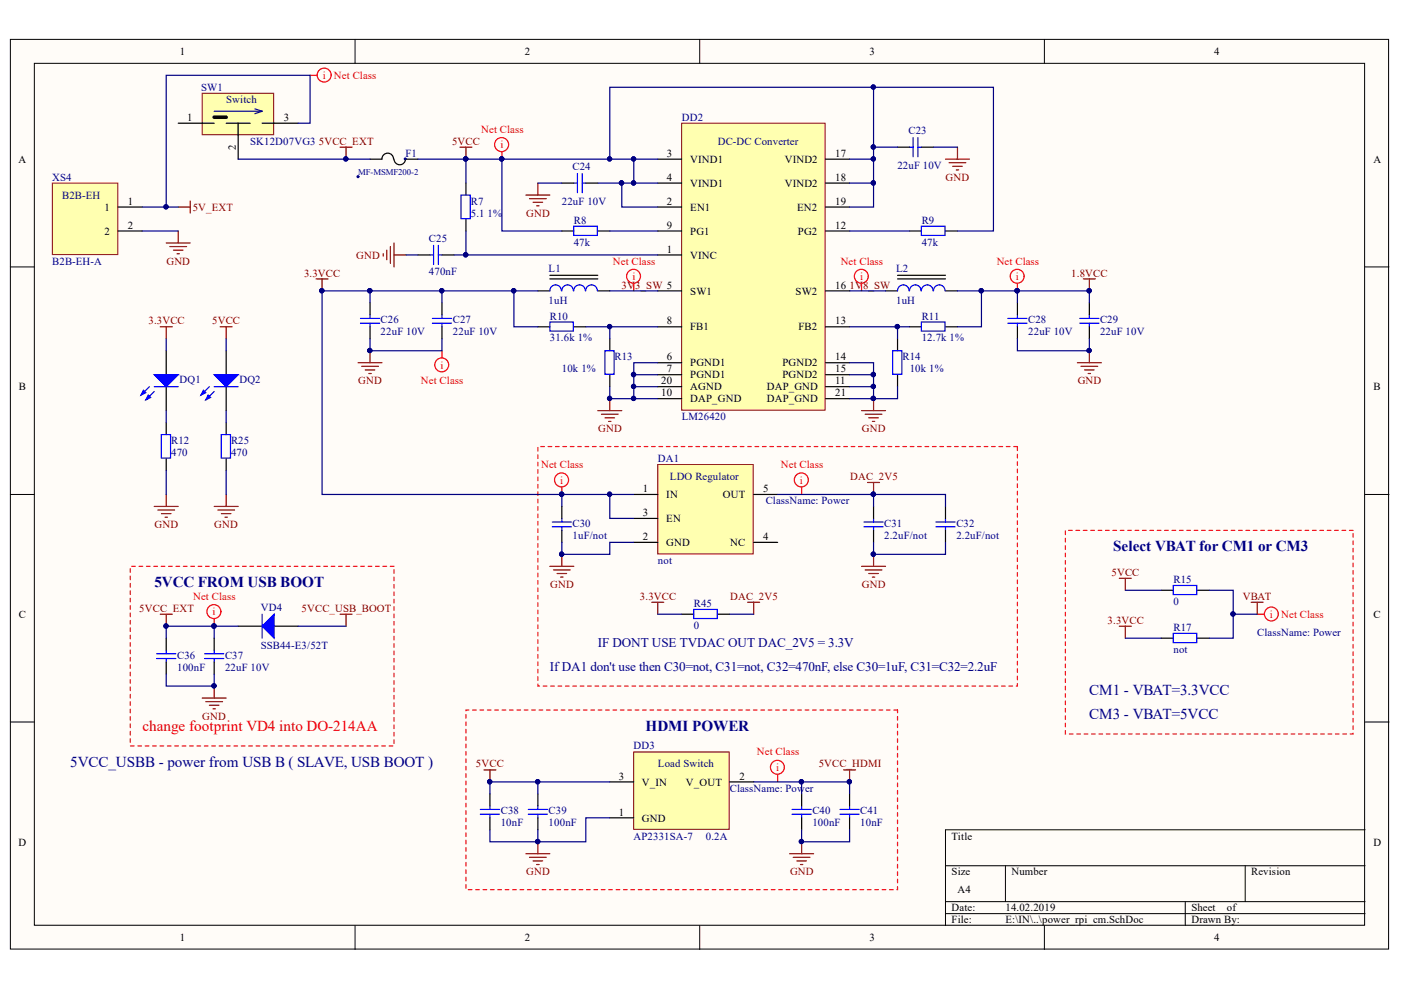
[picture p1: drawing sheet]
<svg xmlns="http://www.w3.org/2000/svg" width="297mm" height="210mm" viewBox="0 0 297 210" stroke-linecap="round" stroke-linejoin="round" font-family="sans-serif">
<g fill="#fffcf8" stroke="#000" stroke-width=".21">
<path d="M2.2 8.4h292.2v192.8h-292.2z"/>
<path d="M7.3 13.4h282v182.8h-282z"/>
</g>
<g fill="none" stroke="#000" stroke-width=".21">
<path d="M75.3 8.4v5M148.4 8.4v5M221.4 8.4v5M2.2 56.6h5.1M289.4 56.6h5.1M2.2 104.8h5.1M289.4 104.8h5.1M2.2 153.1h5.1M289.4 153.1h5.1M289.4 175.9h-88.9v20.3M75.3 196.2v5.1M148.4 196.2v5.1"/>
<path d="M200.5 183.6h88.9M200.5 191.2h88.9M200.5 193.7h88.9M213.2 183.6v7.6M221.4 196.2v5.1M251.3 191.2v5M264 183.6v7.6"/>
</g>
<path d="M11.1 38.8h13.9v15.2h-13.9z" fill="#ffffb0" stroke="#800000" stroke-width=".21"/>
<path d="M25.1 43.9h5.1M25.1 49h5.1" fill="none" stroke="#000" stroke-width=".25"/>
<path d="M144.5 26.1h30.4v60.9h-30.4z" fill="#ffffb0" stroke="#800000" stroke-width=".21"/>
<g fill="none" stroke="#000" stroke-width=".25">
<path d="M98.8 38.8v2.6M119.1 38.8h2.6M124.2 38.8h2.5M139.5 33.7h5M139.5 38.8h5M175 33.7h5.1M175 38.8h5.1M190.3 31.2h2.5M195.4 31.2h2.5M88.6 54.1h2.6M93.7 54.1h2.5M98.8 46.4v2.6"/>
<path d="M119.1 49h2.6M126.7 49h2.6M139.5 54.1h5M139.5 43.9h5M139.5 49h5M175 43.9h5.1M175 49h5.1M192.8 49h2.6M200.5 49h2.5M35.2 74.4v5M78.5 64.2v2.6M78.5 69.3v2.5"/>
<path d="M93.7 64.2v2.6M93.7 69.3v2.5M114 69.3h2.6M121.7 69.3h2.5M129.3 71.8v2.6M129.3 79.4v2.6M139.5 61.7h5M139.5 76.9h5M139.5 79.4h5M139.5 69.3h5M175 61.7h5.1M175 76.9h5.1"/>
<path d="M175 79.4h5.1M175 69.3h5.1M190.3 71.8v2.6M190.3 79.4v2.6M192.8 69.3h2.6M200.5 69.3h2.5M215.7 64.2v2.6M215.7 69.3v2.5M231 64.2v2.6M231 69.3v2.5M35.2 82v5.1M139.5 84.5h5"/>
<path d="M139.5 82h5M175 84.5h5.1M175 82h5.1"/>
</g>
<g fill="none" stroke="#00f" stroke-width=".25">
<path d="M121.7 38.8h.7M122.4 36.8v4.1M123.4 36.8v4.1M123.4 38.8h.8M192.8 31.2h.8M193.6 29.2v4M194.6 29.2v4M194.6 31.2h.8M91.2 54.1h.7M91.9 52v4.1M92.9 52v4.1M92.9 54.1h.8"/>
<path d="M97.7 41.4h2v5h-2zM121.6 48h5v1.9h-5zM195.4 48h5v1.9h-5zM76.4 67.5h4.1M76.4 68.5h4.1M78.5 66.8v.7M78.5 68.5v.8M91.7 67.5h4M91.7 68.5h4M93.7 66.8v.7M93.7 68.5v.8M116.6 68.3h5v1.9h-5z"/>
<path d="M128.2 74.4h2v4.9h-2zM189.3 74.4h1.9v4.9h-1.9zM195.4 68.3h5v1.9h-5zM213.7 67.5h4M213.7 68.5h4M215.7 66.8v.7M215.7 68.5v.8M228.9 67.5h4.1M228.9 68.5h4.1M231 66.8v.7M231 68.5v.8"/>
</g>
<g fill="none" stroke="#800000" stroke-width=".25">
<path d="M72.1 31.2h2.5M73.4 31.2v2.5M97.5 31.2h2.6M98.8 31.2v2.5M114 38.8v2.6M200.5 33.7h5M201.2 34.5h3.6M202 35.3h2M202.7 36h.6M203 31.2v2.5M35.2 51.5h5.1M36 52.3h3.6"/>
<path d="M36.8 53h2M37.5 53.8h.5M37.8 49v2.5M67 59.1h2.6M68.3 59.1v2.6M111.5 41.4h5.1M112.3 42.1h3.5M113 42.9h2.1M113.8 43.6h.5M229.7 59.1h2.5M231 59.1v2.6M75.9 76.9h5.1"/>
<path d="M76.7 77.7h3.5M77.4 78.4h2.1M78.2 79.2h.5M78.5 74.4v2.5M228.4 76.9h5.1M229.2 77.7h3.5M229.9 78.4h2.1M230.7 79.2h.5M231 74.4v2.5M126.7 87.1h5.1M127.5 87.8h3.6M128.3 88.6h2"/>
<path d="M129 89.3h.5M129.3 84.5v2.6M182.7 87.1h5.1M183.4 87.8h3.6M184.2 88.6h2M185 89.3h.5M185.2 84.5v2.6"/>
</g>
<g fill="#000080" stroke="#000080" stroke-width=".21">
<circle cx="129.2" cy="84.5" r=".46"/>
<circle cx="185.2" cy="84.5" r=".46"/>
<circle cx="68.2" cy="61.6" r=".47"/>
<circle cx="230.9" cy="61.6" r=".46"/>
<circle cx="230.9" cy="74.3" r=".46"/>
<circle cx="78.4" cy="74.3" r=".46"/>
<circle cx="73.3" cy="33.7" r=".46"/>
<circle cx="98.7" cy="33.7" r=".46"/>
</g>
<path d="M32.7 79.4h5.1l-2.6 2.6z" fill="#00f"/>
<path d="M32.7 79.4h5.1l-2.6 2.6zM31.7 82l-1.8 1.8M32.7 83l-1.8 1.8" fill="none" stroke="#00f" stroke-width=".25"/>
<path d="M31.4 83.8l.5 .5-1 .5z" fill="#00f"/>
<path d="M31.4 83.8l.5 .5-1 .5z" fill="none" stroke="#00f" stroke-width=".25"/>
<path d="M30.4 82.7l.5 .6-1 .5z" fill="#00f"/>
<path d="M30.4 82.7l.5 .6-1 .5zM32.7 82h5.1M34.2 92.1h2v5h-2z" fill="none" stroke="#00f" stroke-width=".25"/>
<path d="M35.2 89.6v2.5M35.2 97.2v2.6" fill="none" stroke="#000" stroke-width=".25"/>
<path d="M32.7 107.4h5.1M33.5 108.1h3.5M34.2 108.9h2.1M35 109.7h.5M35.2 104.8v2.6" fill="none" stroke="#800000" stroke-width=".25"/>
<path d="M139.5 98.5h20.2v19h-20.2z" fill="#ffffb0" stroke="#800000" stroke-width=".21"/>
<g fill="none" stroke="#000" stroke-width=".25">
<path d="M134.4 104.8h5.1M134.4 115h5.1M134.4 109.9h5.1M159.8 104.8h5.1M159.8 115h5.1M185.2 107.4v2.5M185.2 112.5v2.5M35.2 135.3v2.5M246.2 125.2h2.6M246.2 135.3h2.6M253.8 125.2h2.6M253.8 135.3h2.6"/>
<path d="M35.2 140.4v2.5"/>
</g>
<g fill="none" stroke="#800000" stroke-width=".25">
<path d="M34 69.3h2.5M35.2 69.3v2.5M119.1 117.5v2.6M183.9 102.3h2.6M185.2 102.3v2.5M185.2 117.5v2.6M116.6 120.1h5.1M117.3 120.8h3.6M118.1 121.6h2M118.9 122.4h.5M182.7 120.1h5.1M183.4 120.8h3.6"/>
<path d="M184.2 121.6h2M185 122.4h.5M237.3 122.6h2.6M237.3 132.8h2.6M238.6 122.6v2.6M238.6 132.8v2.5M265.3 127.7h2.5M266.5 127.7v2.5M42.9 148h5.1M43.6 148.8h3.6M44.4 149.5h2M45.2 150.3h.5"/>
<path d="M45.4 145.5v2.5"/>
</g>
<g fill="#000080" stroke="#000080" stroke-width=".21">
<circle cx="119.1" cy="117.5" r=".46"/>
<circle cx="185.2" cy="117.5" r=".46"/>
<circle cx="185.2" cy="104.8" r=".46"/>
<circle cx="45.4" cy="145.4" r=".46"/>
</g>
<path d="M183.2 111.7h4M183.2 110.7h4M185.2 109.9v.8M185.2 111.7v.8M33.2 138.6h4.1M33.2 139.6h4.1M35.2 137.8v.8M35.2 139.6v.8M248.8 124.1h4.9v2h-4.9zM248.8 134.3h4.9v1.9h-4.9z" fill="none" stroke="#00f" stroke-width=".25"/>
<path d="M286.9 112.5h-61v43.1h61v-43.1M83.5 120.1h-55.9v38.1h55.9v-38.1" fill="none" stroke="#ee0e22" stroke-width=".25" stroke-dasharray=".8 .8"/>
<path d="M134.3 159.4h20.3v16.4h-20.3z" fill="#ffffb0" stroke="#800000" stroke-width=".21"/>
<g fill="none" stroke="#000" stroke-width=".25">
<path d="M48 74.4v5M48 82v5.1M103.9 168.3v2.6M103.9 173.4v2.5M114 168.3v2.6M114 173.4v2.5M129.3 173.4h5.1M129.3 165.8h5.1M154.7 165.8h5.1M170 168.3v2.6M170 173.4v2.5M180.1 168.3v2.6"/>
<path d="M180.1 173.4v2.5"/>
</g>
<g fill="none" stroke="#00f" stroke-width=".25">
<path d="M101.8 171.6h4.1M101.8 172.6h4.1M103.9 170.9v.7M103.9 172.6v.8M112 171.6h4.1M112 172.6h4.1M114 170.9v.7M114 172.6v.8M167.9 171.6h4.1M167.9 172.6h4.1M170 170.9v.7M170 172.6v.8"/>
<path d="M178.1 171.6h4.1M178.1 172.6h4.1M180.1 170.9v.7M180.1 172.6v.8"/>
</g>
<g fill="none" stroke="#800000" stroke-width=".25">
<path d="M34 130.2h2.5M35.2 130.2v2.6M72.1 130.2h2.5M73.4 130.2v2.6M102.6 163.2h2.5M103.9 163.2v2.6M114 178.5v2.5M170 178.5v2.5M178.9 163.2h2.5M180.1 163.2v2.6M111.5 181h5.1M112.3 181.8h3.5"/>
<path d="M113 182.5h2.1M113.8 183.3h.5M167.4 181h5.1M168.2 181.8h3.5M168.9 182.5h2.1M169.7 183.3h.5"/>
</g>
<g fill="#000080" stroke="#000080" stroke-width=".21">
<circle cx="114" cy="178.4" r=".46"/>
<circle cx="169.9" cy="178.4" r=".46"/>
<circle cx="180.1" cy="165.7" r=".46"/>
<circle cx="103.8" cy="165.7" r=".46"/>
<circle cx="35.2" cy="132.7" r=".46"/>
</g>
<path d="M45.4 79.4h5.1l-2.5 2.6z" fill="#00f"/>
<path d="M45.4 79.4h5.1l-2.5 2.6zM44.4 82l-1.8 1.8M45.4 83l-1.8 1.8" fill="none" stroke="#00f" stroke-width=".25"/>
<path d="M44.1 83.8l.5 .5-1 .5z" fill="#00f"/>
<path d="M44.1 83.8l.5 .5-1 .5z" fill="none" stroke="#00f" stroke-width=".25"/>
<path d="M43.1 82.7l.5 .6-1 .5z" fill="#00f"/>
<path d="M43.1 82.7l.5 .6-1 .5zM45.4 82h5.1M46.9 92.1h2v5h-2z" fill="none" stroke="#00f" stroke-width=".25"/>
<path d="M48 89.6v2.5M48 97.2v2.6M50.5 132.8h5.1M58.1 132.8h5.1" fill="none" stroke="#000" stroke-width=".25"/>
<path d="M45.4 107.4h5.1M46.2 108.1h3.5M46.9 108.9h2.1M47.7 109.7h.5M48 104.8v2.6" fill="none" stroke="#800000" stroke-width=".25"/>
<path d="M55.6 132.8l2.5-2.6v5.1z" fill="#00f"/>
<g fill="none" stroke="#00f" stroke-width=".25">
<path d="M119 61.7a1.22 1.22 0 0 0-1.2-1.3 1.22 1.22 0 0 0-1.2 1.3M121.6 61.7a1.22 1.22 0 0 0-1.3-1.3 1.22 1.22 0 0 0-1.2 1.3M124.1 61.7a1.23 1.23 0 0 0-1.2-1.3 1.23 1.23 0 0 0-1.3 1.3M126.6 61.7a1.23 1.23 0 0 0-1.2-1.3 1.23 1.23 0 0 0-1.2 1.3M192.7 61.7a1.22 1.22 0 0 0-1.2-1.3 1.22 1.22 0 0 0-1.2 1.3M195.3 61.7a1.22 1.22 0 0 0-1.2-1.3 1.22 1.22 0 0 0-1.3 1.3M197.8 61.7a1.23 1.23 0 0 0-1.2-1.3 1.23 1.23 0 0 0-1.2 1.3M200.4 61.7a1.22 1.22 0 0 0-1.3-1.3 1.22 1.22 0 0 0-1.2 1.3M117.1 110.7h4.1M117.1 111.7h4.1M119.1 109.9v.8M119.1 111.7v.8"/>
<path d="M198.4 110.7h4.1M198.4 111.7h4.1M200.5 109.9v.8M200.5 111.7v.8M43.4 138.6h4M43.4 139.6h4M45.4 137.8v.8M45.4 139.6v.8M55.6 132.8l2.5-2.6v5.1zM55.6 130.2v5.1M147.1 129.2h5v1.9h-5z"/>
</g>
<g fill="none" stroke="#000" stroke-width=".25">
<path d="M116.6 59.1h10.1M116.6 58.4h10.1M190.3 59.1h10.2M190.3 58.4h10.2M114 61.7h2.6M126.7 61.7h2.6M187.8 61.7h2.5M200.5 61.7h2.5M119.1 107.4v2.5M119.1 112.5v2.5M200.5 107.4v2.5M200.5 112.5v2.5"/>
<path d="M45.4 135.3v2.5M144.5 130.2h2.6M152.2 130.2h2.5M45.4 140.4v2.5"/>
</g>
<g fill="none" stroke="#f00" stroke-width=".25">
<path d="M106.4 32.2v1.5M93.7 74.4v1.5M134.4 60.1v1.6M182.7 60.1v1.6M215.7 60.1v1.6M119.1 103.3v1.5M170 103.3v1.5M45.4 131.2v1.6M266.5 130.2h1.6M164.9 164.3v1.5"/>
<circle cx="106.4" cy="30.7" r="1.49"/>
<circle cx="134.3" cy="58.6" r="1.47"/>
<circle cx="182.6" cy="58.6" r="1.47"/>
<circle cx="215.7" cy="58.6" r="1.47"/>
<circle cx="93.7" cy="77.4" r="1.47"/>
<circle cx="119.1" cy="101.8" r="1.49"/>
<circle cx="169.9" cy="101.8" r="1.49"/>
<circle cx="45.4" cy="129.7" r="1.48"/>
<circle cx="269.5" cy="130.2" r="1.47"/>
<circle cx="164.8" cy="162.7" r="1.47"/>
</g>
<path d="M46.7 69.3h2.5M48 69.3v2.5M138.2 127.7h2.5M139.5 127.7v2.5M158.5 127.7h2.6M159.8 127.7v2.5" fill="none" stroke="#800000" stroke-width=".25"/>
<path d="M215.7 94.7h-101.7v50.8h101.7v-50.8M190.3 150.5h-91.5v38.1h91.5v-38.1" fill="none" stroke="#ee0e22" stroke-width=".25" stroke-dasharray=".8 .8"/>
<g fill="#000080" stroke="#000080" stroke-width=".21">
<circle cx="215.6" cy="61.6" r=".47"/>
<circle cx="106.4" cy="33.7" r=".46"/>
<circle cx="119.1" cy="104.8" r=".46"/>
<circle cx="45.4" cy="132.7" r=".46"/>
</g>
<path d="M42.9 19.8h15.1v8.8h-15.1z" fill="#ffffb0" stroke="#800000" stroke-width=".21"/>
<path d="M37.8 26.1h7.6M48 26.1h5M50.5 26.1v7.6M55.6 26.1h7.6M83.4 33.7a1.23 1.23 0 0 0-1.2-1.2 1.23 1.23 0 0 0-1.2 1.2h-2.5M86 33.7a1.22 1.22 0 0 1-1.2 1.2 1.22 1.22 0 0 1-1.3-1.2M86.1 33.7h2.5" fill="none" stroke="#000" stroke-width=".25"/>
<path d="M45.4 24.9h2.6" fill="none" stroke="#000" stroke-width=".76"/>
<path d="M45.4 23.6h10.2M54.1 23.1l1.5 .5M55.6 23.6l-1.5 .5" fill="none" stroke="#0c0087" stroke-width=".25"/>
<path d="M37.8 43.9h2.5M40.3 42.6v2.6M81.2 53.8v.5M82 53v2.1M82.8 52.3v3.5M83.5 51.5v5.1M83.5 54.1h2.6" fill="none" stroke="#800000" stroke-width=".25"/>
<g fill="none" stroke="#f00" stroke-width=".25">
<path d="M65.7 16h1.6"/>
<circle cx="68.7" cy="15.9" r="1.48"/>
</g>
<g fill="#000080" stroke="#000080" stroke-width=".21">
<circle cx="85.9" cy="33.7" r=".2"/>
<circle cx="75.9" cy="37.5" r=".22"/>
<circle cx="129.2" cy="69.2" r=".46"/>
<circle cx="134.3" cy="81.9" r=".46"/>
<circle cx="134.3" cy="79.4" r=".46"/>
<circle cx="134.3" cy="84.5" r=".46"/>
<circle cx="129.2" cy="84.5" r=".46"/>
<circle cx="185.2" cy="84.5" r=".46"/>
<circle cx="185.2" cy="81.9" r=".46"/>
<circle cx="185.2" cy="79.4" r=".46"/>
<circle cx="190.2" cy="69.2" r=".46"/>
<circle cx="208" cy="61.6" r=".46"/>
<circle cx="215.6" cy="61.6" r=".47"/>
<circle cx="230.9" cy="74.3" r=".46"/>
<circle cx="108.9" cy="61.6" r=".46"/>
<circle cx="93.6" cy="61.6" r=".46"/>
<circle cx="78.4" cy="74.3" r=".46"/>
<circle cx="185.2" cy="33.7" r=".46"/>
<circle cx="134.3" cy="38.8" r=".46"/>
<circle cx="134.3" cy="33.7" r=".46"/>
<circle cx="131.8" cy="38.8" r=".47"/>
<circle cx="106.4" cy="33.7" r=".46"/>
<circle cx="129.2" cy="33.7" r=".46"/>
<circle cx="185.2" cy="18.5" r=".46"/>
<circle cx="185.2" cy="31.2" r=".46"/>
<circle cx="185.2" cy="38.8" r=".46"/>
<circle cx="78.4" cy="61.6" r=".47"/>
<circle cx="129.2" cy="104.8" r=".46"/>
<circle cx="119.1" cy="104.8" r=".46"/>
<circle cx="119.1" cy="117.5" r=".46"/>
<circle cx="185.2" cy="104.8" r=".46"/>
<circle cx="261.4" cy="130.2" r=".46"/>
<circle cx="114" cy="165.7" r=".46"/>
<circle cx="169.9" cy="165.7" r=".46"/>
<circle cx="169.9" cy="178.4" r=".46"/>
<circle cx="114" cy="178.4" r=".46"/>
<circle cx="103.8" cy="165.7" r=".46"/>
<circle cx="45.4" cy="132.7" r=".46"/>
<circle cx="180.1" cy="165.7" r=".46"/>
<circle cx="45.4" cy="145.4" r=".46"/>
<circle cx="185.2" cy="117.5" r=".46"/>
<circle cx="230.9" cy="61.6" r=".46"/>
<circle cx="35.2" cy="132.7" r=".46"/>
<circle cx="68.2" cy="61.6" r=".47"/>
<circle cx="98.7" cy="33.7" r=".46"/>
<circle cx="98.7" cy="54" r=".47"/>
<circle cx="35.2" cy="43.8" r=".46"/>
<circle cx="73.3" cy="33.7" r=".46"/>
</g>
<g fill="none" stroke="#000080" stroke-width=".25">
<path d="M185.2 18.5v25.4h-5.1M50.5 33.7h28M63.2 26.1h2.5v-10.1h-30.5v27.9M88.6 33.7h50.9M98.8 33.7v5.1M106.4 33.7v15.3h12.7M114 38.8h5.1M126.7 38.8h12.8M129.3 33.7v-15.2h81.3v30.5h-7.6M131.8 38.8v5.1h7.7M134.4 33.7v5.1M180.1 33.7h5.1"/>
<path d="M180.1 38.8h5.1M185.2 31.2h5.1M197.9 31.2h5.1M30.2 43.9h7.6M30.2 49h7.6M86.1 54.1h2.5M96.2 54.1h43.3M98.8 49v5.1M129.3 49h10.2M180.1 49h12.7M35.2 71.8v2.6M48 71.8v2.6"/>
<path d="M78.5 71.8v2.6h15.2v-2.6M78.5 61.7v2.5M93.7 61.7v2.5M109 61.7v7.6h5M114 61.7h-45.7v43.1h66.1M124.2 69.3h15.3M129.3 61.7h10.2M129.3 69.3v2.5M134.4 79.4h5.1M139.5 76.9h-5.1v7.6M180.1 76.9h5.1v7.6M180.1 69.3h12.7"/>
<path d="M180.1 61.7h7.7M180.1 79.4h5.1M190.3 69.3v2.5M203 61.7h28v2.5M208.1 61.7v7.6h-5.1M215.7 71.8v2.6h15.3v-2.6M215.7 61.7v2.5M35.2 87.1v2.5M35.2 99.8v5M48 87.1v2.5M48 99.8v5M129.3 82v2.5h10.2"/>
<path d="M134.4 82h5.1M180.1 82h5.1M190.3 82v2.5h-10.2M119.1 115v2.5h10.2v-2.5h5.1M119.1 104.8v2.6M129.3 104.8v5.1h5.1M164.9 104.8h35.6v2.6M185.2 115v2.5h15.3v-2.5M185.2 104.8v2.6M45.4 132.8v2.5M50.5 132.8h-15.3v2.5M63.2 132.8h10.2"/>
<path d="M139.5 130.2h5M154.7 130.2h5.1M238.6 125.2h7.6M238.6 135.3h7.6M256.4 125.2h5.1v10.1h-5.1M261.5 130.2h5M35.2 142.9v2.6h10.2v-2.6M114 165.8v2.5M114 175.9v2.6M129.3 173.4h-5.1v5.1h-20.3v-2.6M129.3 165.8h-25.4v2.5M159.8 165.8h20.3v2.5"/>
<path d="M170 175.9v2.6h10.1v-2.6M170 165.8v2.5"/>
</g>
<g font-size="3.2" fill="#000080">
<text x="236" y="116.8">Select VBAT for CM1 or CM3</text>
<text x="32.7" y="124.5">5VCC FROM USB BOOT</text>
<text x="230.9" y="147.3">CM1 - VBAT=3.3VCC</text>
<text x="136.9" y="154.9">HDMI POWER</text>
<text x="230.9" y="152.4">CM3 - VBAT=5VCC</text>
<text x="14.9" y="162.5">5VCC_USBB - power from USB B ( SLAVE, USB BOOT )</text>
</g>
<text font-size="3.2" fill="#f00" x="30.2" y="154.9">change footprint VD4 into DO-214AA</text>
<g font-size="2.8" fill="#000080">
<text x="126.7" y="137.3">IF DONT USE TVDAC OUT DAC_2V5 = 3.3V</text>
<text x="116.6" y="142.3">If DA1 don't use then C30=not, C31=not, C32=470nF, else C30=1uF, C31=C32=2.2uF</text>
</g>
<g font-size="2.3">
<text x="38.2" y="11.7">1</text>
<text x="111.2" y="11.7">2</text>
<text x="184.3" y="11.7">3</text>
<text x="257.4" y="11.7">4</text>
<text x="39.7" y="25.6">1</text>
<text x="60.1" y="25.6">3</text>
<text x="3.9" y="34.5">A</text>
<text x="50" y="31.9" transform="rotate(-90 50 31.9)">2</text>
<text x="141.4" y="33.2">3</text>
<text x="146.3" y="34.5">VIND1</text>
<text x="166.4" y="34.5">VIND2</text>
<text x="177.1" y="33.2">17</text>
<text x="291.2" y="34.5">A</text>
<text x="141.4" y="38.3">4</text>
<text x="146.3" y="39.6">VIND1</text>
<text x="166.4" y="39.6">VIND2</text>
<text x="177.1" y="38.3">18</text>
<text x="22.2" y="44.7">1</text>
<text x="27.1" y="43.4">1</text>
<text x="141.4" y="43.4">2</text>
<text x="146.3" y="44.7">EN1</text>
<text x="169" y="44.7">EN2</text>
<text x="177.1" y="43.4">19</text>
<text x="22.2" y="49.8">2</text>
<text x="27.1" y="48.5">2</text>
<text x="141.4" y="53.6">1</text>
<text x="141.4" y="48.5">9</text>
<text x="146.3" y="49.8">PG1</text>
<text x="169.2" y="49.8">PG2</text>
<text x="177.1" y="48.5">12</text>
<text x="146.3" y="54.9">VINC</text>
<text x="146.3" y="62.5">SW1</text>
<text x="168.7" y="62.5">SW2</text>
<text x="177.1" y="61.2">16</text>
<text x="141.4" y="68.8">8</text>
<text x="146.3" y="70.1">FB1</text>
<text x="169.3" y="70.1">FB2</text>
<text x="177.1" y="68.8">13</text>
<text x="141.4" y="76.4">6</text>
<text x="146.3" y="77.7">PGND1</text>
<text x="165.9" y="77.7">PGND2</text>
<text x="177.1" y="76.4">14</text>
<text x="4" y="82.7">B</text>
<text x="140.2" y="81.5">20</text>
<text x="141.4" y="78.9">7</text>
<text x="146.3" y="80.2">PGND1</text>
<text x="146.3" y="82.7">AGND</text>
<text x="162.6" y="82.7">DAP_GND</text>
<text x="165.9" y="80.2">PGND2</text>
<text x="177.1" y="81.5">11</text>
<text x="177.1" y="78.9">15</text>
<text x="291.2" y="82.7">B</text>
<text x="140.2" y="84">10</text>
<text x="146.3" y="85.3">DAP_GND</text>
<text x="162.6" y="85.3">DAP_GND</text>
<text x="177.1" y="84">21</text>
<text x="136.3" y="104.4">1</text>
<text x="141.3" y="105.7">IN</text>
<text x="153.3" y="105.7">OUT</text>
<text x="161.8" y="104.4">5</text>
<text x="136.3" y="109.5">3</text>
<text x="141.3" y="110.7">EN</text>
<text x="136.3" y="114.5">2</text>
<text x="141.3" y="115.8">GND</text>
<text x="154.8" y="115.8">NC</text>
<text x="161.8" y="114.5">4</text>
<text x="4" y="131">C</text>
<text x="291.2" y="131">C</text>
<text x="131.2" y="165.3">3</text>
<text x="136.1" y="166.6">V_IN</text>
<text x="145.4" y="166.6">V_OUT</text>
<text x="156.8" y="165.3">2</text>
<text x="131.2" y="172.9">1</text>
<text x="3.9" y="179.3">D</text>
<text x="136.1" y="174.2">GND</text>
<text x="201.8" y="178">Title</text>
<text x="291.2" y="179.3">D</text>
<text x="201.8" y="185.6">Size</text>
<text x="214.4" y="185.6">Number</text>
<text x="265.3" y="185.6">Revision</text>
<text x="203" y="189.4">A4</text>
<text x="201.8" y="193.2">Date:</text>
<text x="201.8" y="195.7">File:</text>
<text x="213.2" y="193.2">14.02.2019</text>
<text x="213.2" y="195.7">E:\IN\..\power_rpi_cm.SchDoc</text>
<text x="252.6" y="193.2">Sheet</text>
<text x="252.6" y="195.7">Drawn By:</text>
<text x="260.1" y="193.2">of</text>
<text x="38.2" y="199.6">1</text>
<text x="111.2" y="199.6">2</text>
<text x="184.3" y="199.6">3</text>
<text x="257.4" y="199.6">4</text>
</g>
<g font-size="2.3" fill="#f00">
<text x="68.4" y="16.7">i</text>
<text x="70.8" y="16.7">Net Class</text>
<text x="102" y="28.1">Net Class</text>
<text x="106.1" y="31.4">i</text>
<text x="129.9" y="56.1">Net Class</text>
<text x="134.1" y="59.4">i</text>
<text x="178.2" y="56.1">Net Class</text>
<text x="182.4" y="59.4">i</text>
<text x="211.3" y="56.1">Net Class</text>
<text x="215.4" y="59.4">i</text>
<text x="89.2" y="81.5">Net Class</text>
<text x="93.4" y="78.2">i</text>
<text x="114.7" y="99.2">Net Class</text>
<text x="165.6" y="99.2">Net Class</text>
<text x="118.8" y="102.5">i</text>
<text x="169.6" y="102.5">i</text>
<text x="40.9" y="127.2">Net Class</text>
<text x="45.1" y="130.5">i</text>
<text x="269.3" y="131">i</text>
<text x="271.6" y="131">Net Class</text>
<text x="160.5" y="160.2">Net Class</text>
<text x="164.5" y="163.5">i</text>
</g>
<g font-size="2.3" fill="#000080">
<text x="42.6" y="19.3">SW1</text>
<text x="48" y="21.8">Switch</text>
<text x="144.6" y="25.6">DD2</text>
<text x="192.6" y="28.4">C23</text>
<text x="53" y="30.7">SK12D07VG3</text>
<text x="85.9" y="33.2">F1</text>
<text x="152.2" y="30.7">DC-DC Converter</text>
<text x="190.3" y="35.8">22uF 10V</text>
<text x="11.1" y="38.3">XS4</text>
<text x="121.4" y="36">C24</text>
<text x="13.2" y="42.1">B2B-EH</text>
<text x="99.8" y="46">5.1</text>
<text x="99.8" y="43.4">R7</text>
<text x="103.4" y="46">1%</text>
<text x="119.1" y="43.4">22uF 10V</text>
<text x="121.6" y="47.5">R8</text>
<text x="195.4" y="47.5">R9</text>
<text x="90.9" y="51.3">C25</text>
<text x="121.6" y="52.1">47k</text>
<text x="195.4" y="52.1">47k</text>
<text x="11.1" y="56.1">B2B-EH-A</text>
<text x="90.9" y="58.4">470nF</text>
<text x="116.3" y="57.6">L1</text>
<text x="190" y="57.6">L2</text>
<text x="116.3" y="64.5">1uH</text>
<text x="190" y="64.5">1uH</text>
<text x="80.7" y="71.1">22uF 10V</text>
<text x="80.7" y="68.5">C26</text>
<text x="96" y="71.1">22uF 10V</text>
<text x="96" y="68.5">C27</text>
<text x="116.6" y="67.8">R10</text>
<text x="195.4" y="67.8">R11</text>
<text x="218" y="71.1">22uF 10V</text>
<text x="218" y="68.5">C28</text>
<text x="233.2" y="71.1">22uF 10V</text>
<text x="233.2" y="68.5">C29</text>
<text x="116.6" y="72.4">31.6k 1%</text>
<text x="130.3" y="76.4">R13</text>
<text x="191.4" y="76.4">R14</text>
<text x="195.4" y="72.4">12.7k 1%</text>
<text x="38.1" y="81.2">DQ1</text>
<text x="50.8" y="81.2">DQ2</text>
<text x="119.1" y="78.9">10k 1%</text>
<text x="192.9" y="78.9">10k 1%</text>
<text x="144.6" y="89.1">LM26420</text>
<text x="36.3" y="94.2">R12</text>
<text x="49" y="94.2">R25</text>
<text x="36.3" y="96.7">470</text>
<text x="49" y="96.7">470</text>
<text x="139.5" y="98">DA1</text>
<text x="142" y="101.8">LDO Regulator</text>
<text x="162.3" y="106.9">ClassName: Power</text>
<text x="121.4" y="111.7">C30</text>
<text x="187.5" y="111.7">C31</text>
<text x="202.8" y="111.7">C32</text>
<text x="121.4" y="114.3">1uF/not</text>
<text x="139.5" y="119.6">not</text>
<text x="187.5" y="114.3">2.2uF/not</text>
<text x="202.8" y="114.3">2.2uF/not</text>
<text x="248.8" y="123.7">R15</text>
<text x="55.3" y="129.5">VD4</text>
<text x="147.1" y="128.7">R45</text>
<text x="248.8" y="128.2">0</text>
<text x="55.3" y="137.6">SSB44-E3/52T</text>
<text x="147.1" y="133.3">0</text>
<text x="248.8" y="133.8">R17</text>
<text x="266.6" y="134.8">ClassName: Power</text>
<text x="37.6" y="142.2">100nF</text>
<text x="37.6" y="139.6">C36</text>
<text x="47.7" y="142.2">22uF 10V</text>
<text x="47.7" y="139.6">C37</text>
<text x="248.8" y="138.4">not</text>
<text x="134.3" y="158.9">DD3</text>
<text x="139.5" y="162.7">Load Switch</text>
<text x="154.7" y="167.9">ClassName: Power</text>
<text x="106.2" y="172.7">C38</text>
<text x="116.3" y="172.7">C39</text>
<text x="172.2" y="172.7">C40</text>
<text x="182.4" y="172.7">C41</text>
<text x="106.2" y="175.2">10nF</text>
<text x="116.3" y="175.2">100nF</text>
<text x="134.3" y="178">AP2331SA-7</text>
<text x="149.6" y="178">0.2A</text>
<text x="172.2" y="175.2">100nF</text>
<text x="182.4" y="175.2">10nF</text>
</g>
<g font-size="2.3" fill="#800000">
<text x="67.6" y="30.7">5VCC_EXT</text>
<text x="95.8" y="30.7">5VCC</text>
<text x="200.5" y="38.3">GND</text>
<text x="40.9" y="44.7">5V_EXT</text>
<text x="111.6" y="46">GND</text>
<text x="35.3" y="56.1">GND</text>
<text x="64.5" y="58.7">3.3VCC</text>
<text x="75.5" y="54.9">GND</text>
<text x="227.1" y="58.7">1.8VCC</text>
<text x="131.8" y="61.2">3V3_SW 5</text>
<text x="180.1" y="61.2">1V8_SW</text>
<text x="31.5" y="68.8">3.3VCC</text>
<text x="45" y="68.8">5VCC</text>
<text x="76" y="81.5">GND</text>
<text x="228.5" y="81.5">GND</text>
<text x="126.8" y="91.6">GND</text>
<text x="182.7" y="91.6">GND</text>
<text x="180.3" y="101.8">DAC_2V5</text>
<text x="32.7" y="112">GND</text>
<text x="45.4" y="112">GND</text>
<text x="116.7" y="124.7">GND</text>
<text x="182.7" y="124.7">GND</text>
<text x="235.7" y="122.1">5VCC</text>
<text x="29.5" y="129.7">5VCC_EXT</text>
<text x="64" y="129.7">5VCC_USB_BOOT</text>
<text x="135.7" y="127.2">3.3VCC</text>
<text x="154.8" y="127.2">DAC_2V5</text>
<text x="263.5" y="127.2">VBAT</text>
<text x="234.8" y="132.3">3.3VCC</text>
<text x="42.9" y="152.6">GND</text>
<text x="100.9" y="162.7">5VCC</text>
<text x="173.6" y="162.7">5VCC_HDMI</text>
<text x="111.6" y="185.6">GND</text>
<text x="167.5" y="185.6">GND</text>
</g>
<text font-size="1.9" fill="#000080" x="76" y="37.1">MF-MSMF200-2</text>
</svg>
